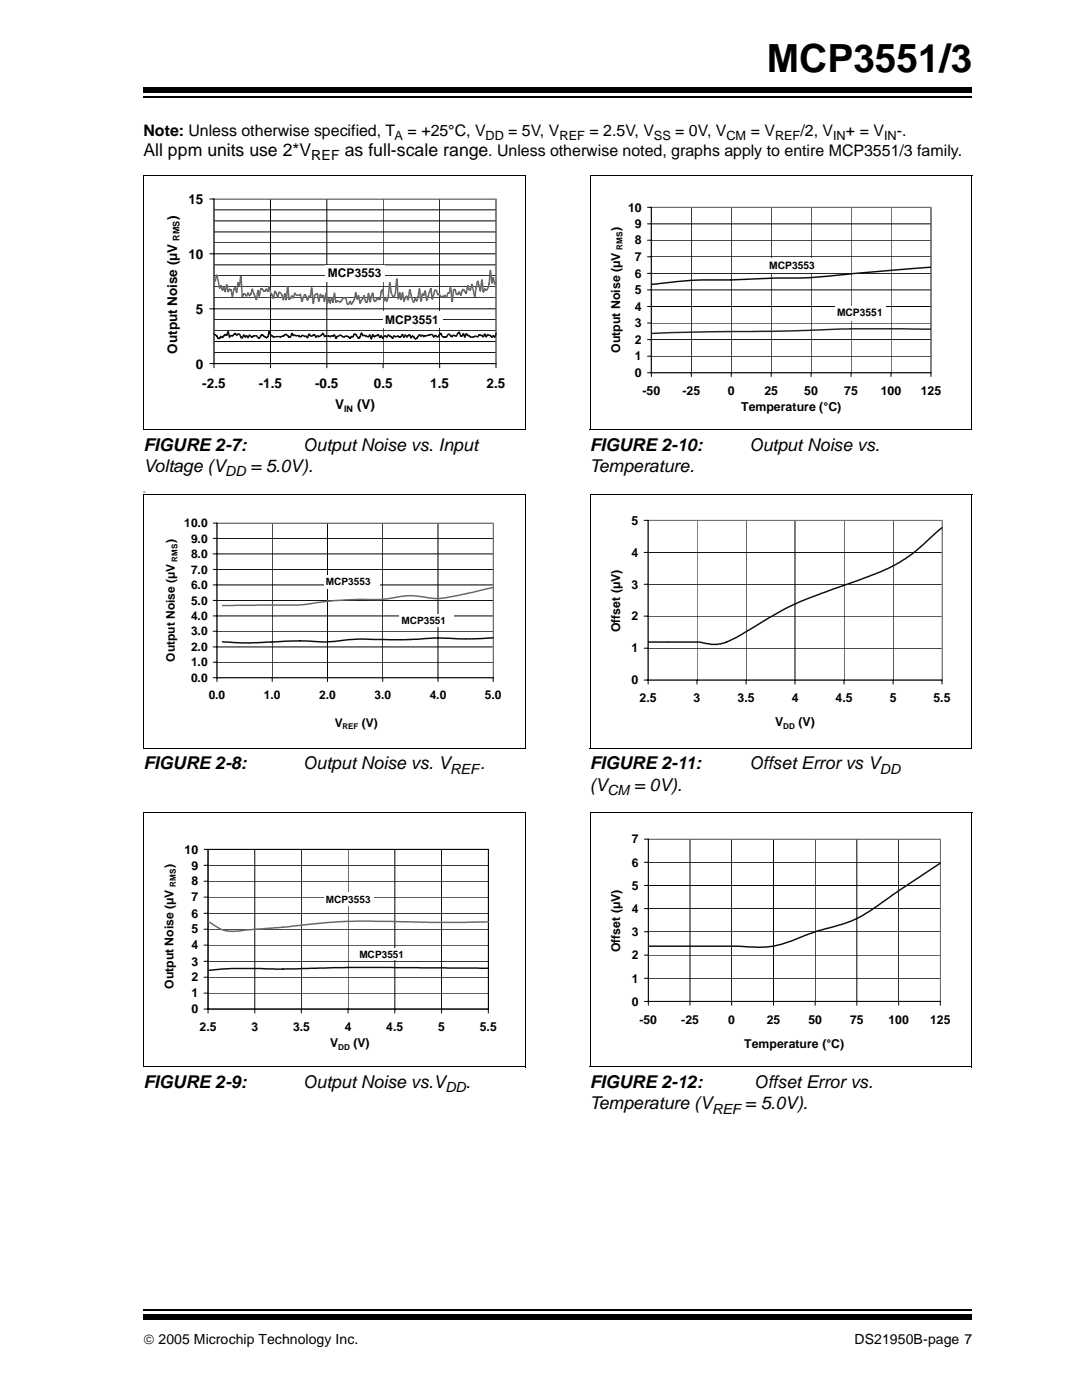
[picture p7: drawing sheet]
<svg xmlns="http://www.w3.org/2000/svg" width="216mm" height="279mm" viewBox="0 0 216 279" stroke-linecap="round" stroke-linejoin="round" font-family="sans-serif">
<path d="M28.6 261h165.1" fill="none" stroke="#000" stroke-width=".34"/>
<path d="M28.6 262h165.1v1.1h-165.1z" fill="#000"/>
<path d="M28.6 16.9h165.1v5.5h-165.1z" fill="#fff"/>
<path d="M28.6 19.3h165.1" fill="none" stroke="#000" stroke-width=".34"/>
<path d="M28.6 17.4h165.1v1h-165.1z" fill="#000"/>
<path d="M31.4 37h70.5v46.6h-70.5z" fill="#fff"/>
<g fill="none" stroke="#000" stroke-width=".2">
<path d="M41.8 39.7h57v33.6M42.6 39.7v33.6M53.9 39.7v33.6M65.1 39.7v33.6M76.3 39.7v33.6M87.6 39.7v33.6M41.8 50.6h57M42.6 59.4h56.2M42.6 57.2h56.2M42.6 54.9h56.2M42.6 52.8h56.2M42.6 48.4h56.2"/>
<path d="M42.6 46.2h56.2M42.6 44h56.2M42.6 41.8h56.2M41.8 61.6h57M41.8 72.5h57M42.6 70.3h56.2M42.6 68.1h56.2M42.6 65.9h56.2M42.6 63.7h56.2"/>
</g>
<path d="M42.6 39.7h56.2v32.8h-56.2z" fill="none" stroke="#808080" stroke-width=".2"/>
<path d="M98.8 66.5l-.2 .7-.3-.2-.3 .2-.3-.3-.5-.2-.4 .4-.2-.5-.3 .5-.7-.3h-.2l-.2 .3-.3-.1a1.72 1.72 0 0 1-2-.4l-.3 .6-.3-.7-.1 .3a.26 .26 0 0 1-.3 .2 .26 .26 0 0 1-.2-.3l-.2-.4-.3 .2a.51 .51 0 0 1-.3 .4 .51 .51 0 0 1-.6-.1v.1a.26 .26 0 0 1-.3 .2 .26 .26 0 0 1-.3-.2l-.1-.2a.49 .49 0 0 0-.7 .4l-.4 .1a.81 .81 0 0 1-.7-.7l-.3 .3a.48 .48 0 0 1-.4 .3 .48 .48 0 0 1-.4-.3l-.3 .3-.3-.4-1.7 .4a.26 .26 0 0 0-.3-.3 .26 .26 0 0 0-.2 .2l-.4-.3-.2 .4a.45 .45 0 0 1-.3 .4 .45 .45 0 0 1-.5-.3l-.3-.2-.3 .3-.1-.1a.29 .29 0 0 0-.1-.3 .29 .29 0 0 0-.4 0l-.3 .2-.3-.3-.2 .4-.3-.5-.3 .4a.37 .37 0 0 1-.6-.1l-.2 .1a.3 .3 0 0 1-.5-.2h-.2l-.2 .5-.8-.6-.3 .3a.47 .47 0 0 0-.5-.1 .47 .47 0 0 0-.4 .4l-.3-.4-.2 .3-.3-.6-.8 .4-.3-.4-.3 .8-.3-.7-.4 .3-.7-.3-.3 .1-.3-.5-.3 .7-.3 .3-.4-.6a.22 .22 0 0 0-.2-.2 .22 .22 0 0 0-.3 .1l-.2 .4h-.3l-.3 .3a.92 .92 0 0 0-1.2-.2l-.4-.2a.53 .53 0 0 0-.8 .1l-.3 .3-.4-.6-.8 .3-.3-.1-.8 .1-.4-.6-.6 .6-.5-.2-.3 .3-.1-.2a.27 .27 0 0 0-.2-.3 .27 .27 0 0 0-.3 .1l-.3 .2-.4-.4-.3 .7-.3-.3h-.5a.4 .4 0 0 0-.6 .1l-.5-.2h-.9l-.3-.4-.4 .7-.4-.2a.47 .47 0 0 0-.5-.3 .47 .47 0 0 0-.4 .3l-.6 .1h-1.5a1.13 1.13 0 0 1-.7-1l-.2 .4a.54 .54 0 0 1-.3 .7 .54 .54 0 0 1-.7-.3l-.3-.2-.6 .7-.2-.1a.66 .66 0 0 0-1.1-.2l-.1 .1-.5-.4-.3 .5-.3-.4-.2 .2-.3-.3-.3 .6-.3-.3a.52 .52 0 0 0-.6-.5l-.2 .2-.2-.2a.17 .17 0 0 0-.2-.1 .17 .17 0 0 0-.1 .1l-1 .5-.3-.9-.2 .6h-.2a.4 .4 0 0 0-.6 .3l-.1 .2-.3-.2-.2 .3a.52 .52 0 0 1-.7-.5l-.5-.4" fill="none" stroke="#0e0e0e" stroke-width=".29"/>
<path d="M98.8 56.3l-.2 .3-.3-1.3-.3 1-.3-2.4-.2 1.9a2.32 2.32 0 0 1-.7 2l-.1-.1a.32 .32 0 0 0-.3 .4l-.1 .1-.1-.2-.2-2.2-.3 2.2-.6-2-.5 3.1-.6-2.4-.3 1a.35 .35 0 0 1-.3-.1 .35 .35 0 0 1-.1-.3l-.1-.3-.3 1.5-.5-.8-.3 .2-.3 .9-.3-.6-.4 .5-.2-.1-.1-.3a.36 .36 0 0 0 0-.4 .36 .36 0 0 0-.4-.2l-.3 2.4-.3-2.8-.3 1-.3 .1-.3 .8-.3-.3-.8 .3-.3-.6-.3 .1-.2-.5a.24 .24 0 0 0-.1-.4 .24 .24 0 0 0-.3 .3l-.5 1.5-.3-2.1-.8 2.3-.3-1.8-.2 .8-.3-.2-.1 .1-.2 1.4-.3-2.5-.5 2.2-.1 .1-.3-.4-.3 .7-.8-2.5-.3 2.1-.4-.7-.4 1-.3-1.8-.3 1.4-.3-1.3-.3 1.2-.3-4-.2 2.7-.4 .9a2.01 2.01 0 0 1-.6-1.8l-.2-1-.2 2.5-.3 1.1-.3-.6-.2 .5h-.1l-.3-2.2-.3 .5-.3 1.5-.5-.3-.3 .6-.3 .1-.2-1.4-.1-.2-.5 1.7-.3-1.7-.2 1.4a.25 .25 0 0 1 0 .3 .25 .25 0 0 1-.3 0l-.3-1-.1-.2-.7 1.5-.3-1.5-.3 .6-.3-1.3-.1 .2a2.65 2.65 0 0 1-.8 2.1l-.3-.5-.2 .5h-.3l-.2-1a.21 .21 0 0 0-.2-.2 .21 .21 0 0 0-.2 0l-.3 .1-.2 .4a.33 .33 0 0 1-.3 .2 .33 .33 0 0 1-.3-.1l-.6 .2-.3-1.7-.3 1.7-.3-.8-.2 .9-.3-.7-.3 .8-.3-1.9-.3 1.6-.3-1.2-.3 .2-.2-.5-.3 1.4-.2-1.3-.1-.2-.2 .1a1.46 1.46 0 0 0-.5 1.5l-.1 .3-.3-3-.3 1.7h-.1l-.2-.1-.2 .8-.6-1-.5 1.3-.3-1.3-.2-.1-.1 .1a.74 .74 0 0 1-.9-.3l-.2 .8-.4-.3-.4 .7-.4-2.6-.3 2.7-.2-1.3-.3 1.3-.3-1-.4-.5h-.2l-.3 .8-.5-1-.3 1.4-.3-.7a2.45 2.45 0 0 1-.5-1.6l-.3 .9-.3-.5-.1 .1a.3 .3 0 0 1-.3 .4 .3 .3 0 0 1-.3-.4l-.2-.2a.56 .56 0 0 0-.4 .8l-.2 .7-.3-1-.2 1.7-.9-2-.2 .9-.3 .3-.3-.5-.3 .6-.5-.4-.3 .5-.3-4-.3 1.8-.3-.5-.2 1.7-.1 .1-.3-.8-.2 .3-.3 1.4-.3-1.4h-.3l-.3 .4-.2-1.3-.3 1.3-.3-.8-.2 .5-.4-.9-.3 .5-.5-2.5-.6 1.5" fill="none" stroke="#686868" stroke-width=".29"/>
<g fill="#fff">
<path d="M64.9 52.8h11.8v3.3h-11.8z"/>
<path d="M76.3 62.1h11.8v3.3h-11.8z"/>
</g>
<path d="M28.7 35h76.1M28.7 34.9v50.7M104.7 35v50.7M28.6 85.6h76.1" fill="none" stroke="#000" stroke-width=".2"/>
<path d="M31.4 100.5h70.5v46.6h-70.5z" fill="#fff"/>
<g fill="none" stroke="#000" stroke-width=".2">
<path d="M42.5 119.7h55.8M42.5 116.6h55.8M42.5 113.5h55.8M42.5 110.4h55.8M42.5 107.3h55.8M42.5 104.3h55.8v31.5M43.2 104.3v31.5M54.2 104.3v31.5M65.2 104.3v31.5M76.2 104.3v31.5M87.2 104.3v31.5M42.5 132h55.8"/>
<path d="M42.5 128.9h55.8M42.5 125.8h55.8M42.5 122.8h55.8M42.5 135.1h55.8"/>
</g>
<path d="M43.2 104.3h55.1v30.8h-55.1z" fill="none" stroke="#808080" stroke-width=".2"/>
<path d="M98.3 127.1a88.7 88.7 0 0 1-11.7 .1h-.7a156.8 156.8 0 0 1-15.2 .2l-5.5 .5a106.9 106.9 0 0 0-14.5 .2h-2.6l-3.8-.2" fill="none" stroke="#0e0e0e" stroke-width=".29"/>
<path d="M98.3 117.1l-5.5 1.3a18.8 18.8 0 0 1-7.6 .7 15.8 15.8 0 0 0-7.6 .2 27.2 27.2 0 0 1-6.2 .2 99.5 99.5 0 0 0-11.7 1.1l-15.4 .1" fill="none" stroke="#686868" stroke-width=".29"/>
<g fill="#fff">
<path d="M79.6 122.4h10.8v2.5h-10.8z"/>
<path d="M64.6 114.6h10.9v2.7h-10.9z"/>
</g>
<path d="M28.7 98.5h76.1M28.7 98.4v50.7M104.7 98.5v50.7M28.6 149.1h76.1" fill="none" stroke="#000" stroke-width=".2"/>
<g fill="#fff">
<path d="M31.4 164.1h70.5v46.5h-70.5z"/>
<path d="M41.4 169.3h55.9v31.8h-55.9z"/>
</g>
<g fill="none" stroke="#000" stroke-width=".2">
<path d="M40.6 178.8h56.7M40.6 175.6h56.7M40.6 172.5h56.7M40.6 169.3h56.7v32.6M41.4 169.3v32.6M50.8 169.3v32.6M60 169.3v32.6M69.3 169.3v32.6M78.7 169.3v32.6M88 169.3v32.6M40.6 198h56.7M40.6 194.8h56.7"/>
<path d="M40.6 191.6h56.7M40.6 188.4h56.7M40.6 185.2h56.7M40.6 182h56.7M40.6 201.1h56.7"/>
</g>
<path d="M97.3 193l-30.8-.1a178.3 178.3 0 0 1-15.7 .1h-4.7l-4.7 .4" fill="none" stroke="#0e0e0e" stroke-width=".29"/>
<path d="M41.4 183.7l.5 .2a7 7 0 0 0 6.7 1.5l6.8-.5a136.2 136.2 0 0 1 26-1.2l4.1 .2 11.8-.2" fill="none" stroke="#686868" stroke-width=".29"/>
<g fill="#fff">
<path d="M71.2 188.9h10v2.4h-10z"/>
<path d="M64.5 177.9h9.9v2.7h-9.9z"/>
</g>
<path d="M28.7 162h76.1M28.7 161.9v50.7M104.7 162v50.7M28.6 212.6h76.1" fill="none" stroke="#000" stroke-width=".2"/>
<path d="M120.3 37h70.6v46.6h-70.6z" fill="#fff"/>
<g fill="none" stroke="#000" stroke-width=".2">
<path d="M129 57.8h56.5M129 54.5h56.5M129 51.2h56.5M129 47.9h56.5M129 44.6h56.5M129 41.3h56.5v33.8M129.8 41.3v33.8M137.7 41.3v33.8M145.7 41.3v33.8M153.6 41.3v33.8M161.6 41.3v33.8M169.5 41.3v33.8"/>
<path d="M177.5 41.3v33.8M129 71h56.5M129 67.7h56.5M129 64.4h56.5M129 61.1h56.5M129 74.3h56.5"/>
</g>
<path d="M129.8 41.3h55.7v33h-55.7z" fill="none" stroke="#808080" stroke-width=".2"/>
<path d="M185.5 53.3l-23.9 2-7 .1-8.9 .4h-6l-5 .3-4.9 .6" fill="none" stroke="#0e0e0e" stroke-width=".29"/>
<path d="M185.5 65.6a341.8 341.8 0 0 0-27.9 .4l-15.9 .1-11.9 .4" fill="none" stroke="#262626" stroke-width=".29"/>
<g fill="#fff">
<path d="M166.3 61h10.1v2.8h-10.1z"/>
<path d="M152.8 51.5h10.1v2.9h-10.1z"/>
</g>
<path d="M117.6 34.9v50.7M117.6 35h76.1M193.6 35v50.7M117.5 85.6h76.1" fill="none" stroke="#000" stroke-width=".2"/>
<path d="M120.3 100.5h70.6v46.6h-70.6z" fill="#fff"/>
<g fill="none" stroke="#000" stroke-width=".2">
<path d="M117.6 98.4v50.7M117.6 98.5h76.1M193.6 98.5v50.7M128.3 116.5h59.4M128.3 110.1h59.4M128.3 103.7h59.4v32.7M129.1 103.7v32.7M138.9 103.7v32.7M148.6 103.7v32.7M158.4 103.7v32.7M168.1 103.7v32.7M177.9 103.7v32.7"/>
<path d="M128.3 129.2h59.4M128.3 122.8h59.4M128.3 135.6h59.4M117.5 149.1h76.1"/>
</g>
<path d="M129.1 103.7h58.6v31.9h-58.6z" fill="none" stroke="#808080" stroke-width=".2"/>
<path d="M187.7 105.2l-1.2 .9a42.2 42.2 0 0 1-6.2 5.3 43.3 43.3 0 0 1-9.3 4.3l-10.4 3.7a60.7 60.7 0 0 0-11.6 6.3l-1.9 1.1a8.2 8.2 0 0 1-7 1.3l-1-.1h-10" fill="none" stroke="#0e0e0e" stroke-width=".29"/>
<path d="M120.3 164.1h70.6v46.5h-70.6z" fill="#fff"/>
<g fill="none" stroke="#000" stroke-width=".2">
<path d="M117.6 161.9v50.7M117.6 162h76.1M128.4 176.5h58.9M128.4 171.9h58.9M128.4 167.3h58.9v33.1M129.2 167.3v33.1M137.5 167.3v33.1M145.8 167.3v33.1M154.1 167.3v33.1M162.4 167.3v33.1M170.7 167.3v33.1M179 167.3v33.1"/>
<path d="M193.6 162v50.7M128.4 195h58.9M128.4 190.4h58.9M128.4 185.7h58.9M128.4 181.1h58.9M128.4 199.6h58.9M117.5 212.6h76.1"/>
</g>
<path d="M129.2 167.3h58.1v32.3h-58.1z" fill="none" stroke="#808080" stroke-width=".2"/>
<path d="M187.3 172l-11.4 7.7a25 25 0 0 1-11.4 5.4l-3.2 1a33.6 33.6 0 0 1-8.3 2.6l-23.8-.1" fill="none" stroke="#0e0e0e" stroke-width=".29"/>
<text font-size="7.7" x="152.7" y="14.4">MCP3551/3</text>
<g font-size="3.5">
<text x="28.6" y="31.1">All ppm units use 2*V</text>
<text x="68.7" y="31.1">as full-scale range. Unless otherwise noted, graphs apply to entire MCP3551/3 family.</text>
<text x="28.6" y="89.9">FIGURE 2-7:</text>
<text x="60.3" y="89.9">Output Noise vs. Input</text>
<text x="117.5" y="89.9">FIGURE 2-10:</text>
<text x="149.2" y="89.9">Output Noise vs.</text>
<text x="28.6" y="94.1">Voltage (V</text>
<text x="49.9" y="94.1">= 5.0V).</text>
<text x="117.5" y="94.1">Temperature.</text>
<text x="28.6" y="153.4">FIGURE 2-8:</text>
<text x="60.3" y="153.4">Output Noise vs. V</text>
<text x="95.6" y="153.4">.</text>
<text x="117.5" y="153.4">FIGURE 2-11:</text>
<text x="149.2" y="153.4">Offset Error vs V</text>
<text x="117.5" y="157.6">(V</text>
<text x="126.4" y="157.6">= 0V).</text>
<text x="28.6" y="216.9">FIGURE 2-9:</text>
<text x="60.3" y="216.9">Output Noise vs.V</text>
<text x="92.8" y="216.9">.</text>
<text x="117.5" y="216.9">FIGURE 2-12:</text>
<text x="117.5" y="221.1">Temperature (V</text>
<text x="148.5" y="221.1">= 5.0V).</text>
<text x="150.2" y="216.9">Offset Error vs.</text>
</g>
<g font-size="3.2">
<text x="28.6" y="27.2">Note: Unless otherwise specified, T</text>
<text x="81.2" y="27.2">= +25°C, V</text>
<text x="101.3" y="27.2">= 5V, V</text>
<text x="117.4" y="27.2">= 2.5V, V</text>
<text x="134.5" y="27.2">= 0V, V</text>
<text x="149.6" y="27.2">= V</text>
<text x="159.5" y="27.2">/2, V</text>
<text x="168.5" y="27.2">+ = V</text>
<text x="178.6" y="27.2">-.</text>
</g>
<g font-size="2.8">
<text x="62" y="31.9">REF</text>
<text x="44.9" y="95">DD</text>
<text x="89.7" y="154.2">REF</text>
<text x="175.3" y="154.2">DD</text>
<text x="121" y="158.5">CM</text>
<text x="88.7" y="217.7">DD</text>
<text x="141.9" y="222">REF</text>
<text x="28.6" y="267.8">© 2005 Microchip Technology Inc.</text>
<text x="170.2" y="267.8">DS21950B-page 7</text>
</g>
<g font-size="2.7">
<text x="37.5" y="40.6">15</text>
<text x="35.3" y="43.9" transform="rotate(-90 35.3 43.9)">)</text>
<text x="37.5" y="51.6">10</text>
<text x="39" y="62.5">5</text>
<text x="35.3" y="70.5" transform="rotate(-90 35.3 70.5)">Output Noise (µV</text>
<text x="39" y="73.5">0</text>
<text x="40.3" y="77.4">-2.5</text>
<text x="51.6" y="77.4">-1.5</text>
<text x="62.8" y="77.4">-0.5</text>
<text x="74.5" y="77.4">0.5</text>
<text x="85.7" y="77.4">1.5</text>
<text x="96.9" y="77.4">2.5</text>
<text x="66.8" y="81.6">V</text>
<text x="71.1" y="81.6">(V)</text>
</g>
<g font-size="2.5">
<text x="78.6" y="28">A</text>
<text x="96.7" y="28">DD</text>
<text x="111.5" y="28">REF</text>
<text x="130.3" y="28">SS</text>
<text x="144.7" y="28">CM</text>
<text x="154.4" y="28">REF</text>
<text x="166" y="28">IN</text>
<text x="176.1" y="28">IN</text>
<text x="123.5" y="46.1" transform="rotate(-90 123.5 46.1)">)</text>
<text x="125.1" y="42.2">10</text>
<text x="126.5" y="45.5">9</text>
<text x="126.5" y="52">7</text>
<text x="126.5" y="48.7">8</text>
<text x="126.5" y="58.6">5</text>
<text x="126.5" y="55.3">6</text>
<text x="126.5" y="65.2">3</text>
<text x="126.5" y="61.9">4</text>
<text x="123.5" y="70.4" transform="rotate(-90 123.5 70.4)">Output Noise (µV</text>
<text x="126.5" y="71.8">1</text>
<text x="126.5" y="68.5">2</text>
<text x="126.5" y="75.1">0</text>
<text x="128" y="78.7">-50</text>
<text x="135.9" y="78.7">-25</text>
<text x="145" y="78.7">0</text>
<text x="147.7" y="82">Temperature (°C)</text>
<text x="152.3" y="78.7">25</text>
<text x="160.2" y="78.7">50</text>
<text x="168.2" y="78.7">75</text>
<text x="175.5" y="78.7">100</text>
<text x="183.4" y="78.7">125</text>
<text x="125.8" y="104.6">5</text>
<text x="125.8" y="111">4</text>
<text x="125.8" y="117.3">3</text>
<text x="125.8" y="123.7">2</text>
<text x="123.5" y="126.1" transform="rotate(-90 123.5 126.1)">Offset (µV)</text>
<text x="125.8" y="130">1</text>
<text x="125.8" y="136.4">0</text>
<text x="127.4" y="140">2.5</text>
<text x="138.2" y="140">3</text>
<text x="146.9" y="140">3.5</text>
<text x="157.7" y="140">4</text>
<text x="166.5" y="140">4.5</text>
<text x="177.2" y="140">5</text>
<text x="186" y="140">5.5</text>
<text x="154.4" y="144.8">V</text>
<text x="159.1" y="144.8">(V)</text>
<text x="36.8" y="170.1">10</text>
<text x="38.1" y="173.3">9</text>
<text x="38.1" y="179.7">7</text>
<text x="38.1" y="176.5">8</text>
<text x="38.1" y="182.9">6</text>
<text x="38.1" y="189.2">4</text>
<text x="38.1" y="186.1">5</text>
<text x="123.5" y="189.8" transform="rotate(-90 123.5 189.8)">Offset (µV)</text>
<text x="38.1" y="195.6">2</text>
<text x="38.1" y="192.4">3</text>
<text x="38.1" y="202">0</text>
<text x="38.1" y="198.8">1</text>
</g>
<g font-size="2.4">
<text x="65.3" y="55.2">MCP3553</text>
<text x="76.8" y="64.5">MCP3551</text>
<text x="36.7" y="105.1">10.0</text>
<text x="34.8" y="108.3" transform="rotate(-90 34.8 108.3)">)</text>
<text x="38.1" y="111.3">8.0</text>
<text x="38.1" y="108.2">9.0</text>
<text x="38.1" y="117.4">6.0</text>
<text x="38.1" y="114.3">7.0</text>
<text x="38.1" y="123.6">4.0</text>
<text x="38.1" y="120.5">5.0</text>
<text x="34.8" y="131.9" transform="rotate(-90 34.8 131.9)">Output Noise (µV</text>
<text x="38.1" y="129.8">2.0</text>
<text x="38.1" y="126.7">3.0</text>
<text x="38.1" y="135.9">0.0</text>
<text x="38.1" y="132.8">1.0</text>
<text x="41.6" y="139.4">0.0</text>
<text x="52.6" y="139.4">1.0</text>
<text x="63.6" y="139.4">2.0</text>
<text x="74.6" y="139.4">3.0</text>
<text x="85.6" y="139.4">4.0</text>
<text x="96.6" y="139.4">5.0</text>
<text x="66.7" y="144.8">V</text>
<text x="72.1" y="144.8">(V)</text>
<text x="34.5" y="173.1" transform="rotate(-90 34.5 173.1)">)</text>
<text x="125.9" y="172.7">6</text>
<text x="125.9" y="168.1">7</text>
<text x="125.9" y="177.3">5</text>
<text x="125.9" y="181.9">4</text>
<text x="125.9" y="191.2">2</text>
<text x="125.9" y="186.6">3</text>
<text x="34.5" y="197.1" transform="rotate(-90 34.5 197.1)">Output Noise (µV</text>
<text x="125.9" y="195.8">1</text>
<text x="125.9" y="200.4">0</text>
<text x="39.8" y="205.5">2.5</text>
<text x="50.1" y="205.5">3</text>
<text x="58.4" y="205.5">3.5</text>
<text x="65.7" y="208.7">V</text>
<text x="68.7" y="205.5">4</text>
<text x="70.4" y="208.7">(V)</text>
<text x="77" y="205.5">4.5</text>
<text x="87.3" y="205.5">5</text>
<text x="95.6" y="205.5">5.5</text>
<text x="127.4" y="204">-50</text>
<text x="135.7" y="204">-25</text>
<text x="145.1" y="204">0</text>
<text x="148.3" y="208.9">Temperature (°C)</text>
<text x="152.7" y="204">25</text>
<text x="161" y="204">50</text>
<text x="169.3" y="204">75</text>
<text x="177" y="204">100</text>
<text x="185.3" y="204">125</text>
</g>
<g font-size="2.1">
<text x="153.2" y="53.6">MCP3553</text>
<text x="166.8" y="63">MCP3551</text>
</g>
<g font-size="2">
<text x="64.9" y="116.7">MCP3553</text>
<text x="80" y="124.5">MCP3551</text>
<text x="64.9" y="180">MCP3553</text>
<text x="71.6" y="190.9">MCP3551</text>
</g>
<g font-size="1.8">
<text x="35.8" y="48" transform="rotate(-90 35.8 48)">RMS</text>
<text x="68.6" y="82.1">IN</text>
</g>
<g font-size="1.6">
<text x="124" y="49.8" transform="rotate(-90 124 49.8)">RMS</text>
<text x="35.3" y="111.9" transform="rotate(-90 35.3 111.9)">RMS</text>
<text x="68.2" y="145.3">REF</text>
<text x="156" y="145.3">DD</text>
<text x="35.1" y="176.8" transform="rotate(-90 35.1 176.8)">RMS</text>
<text x="67.4" y="209.3">DD</text>
</g>
<text font-size=".7" x="28.6" y="98.2">u</text>
</svg>
